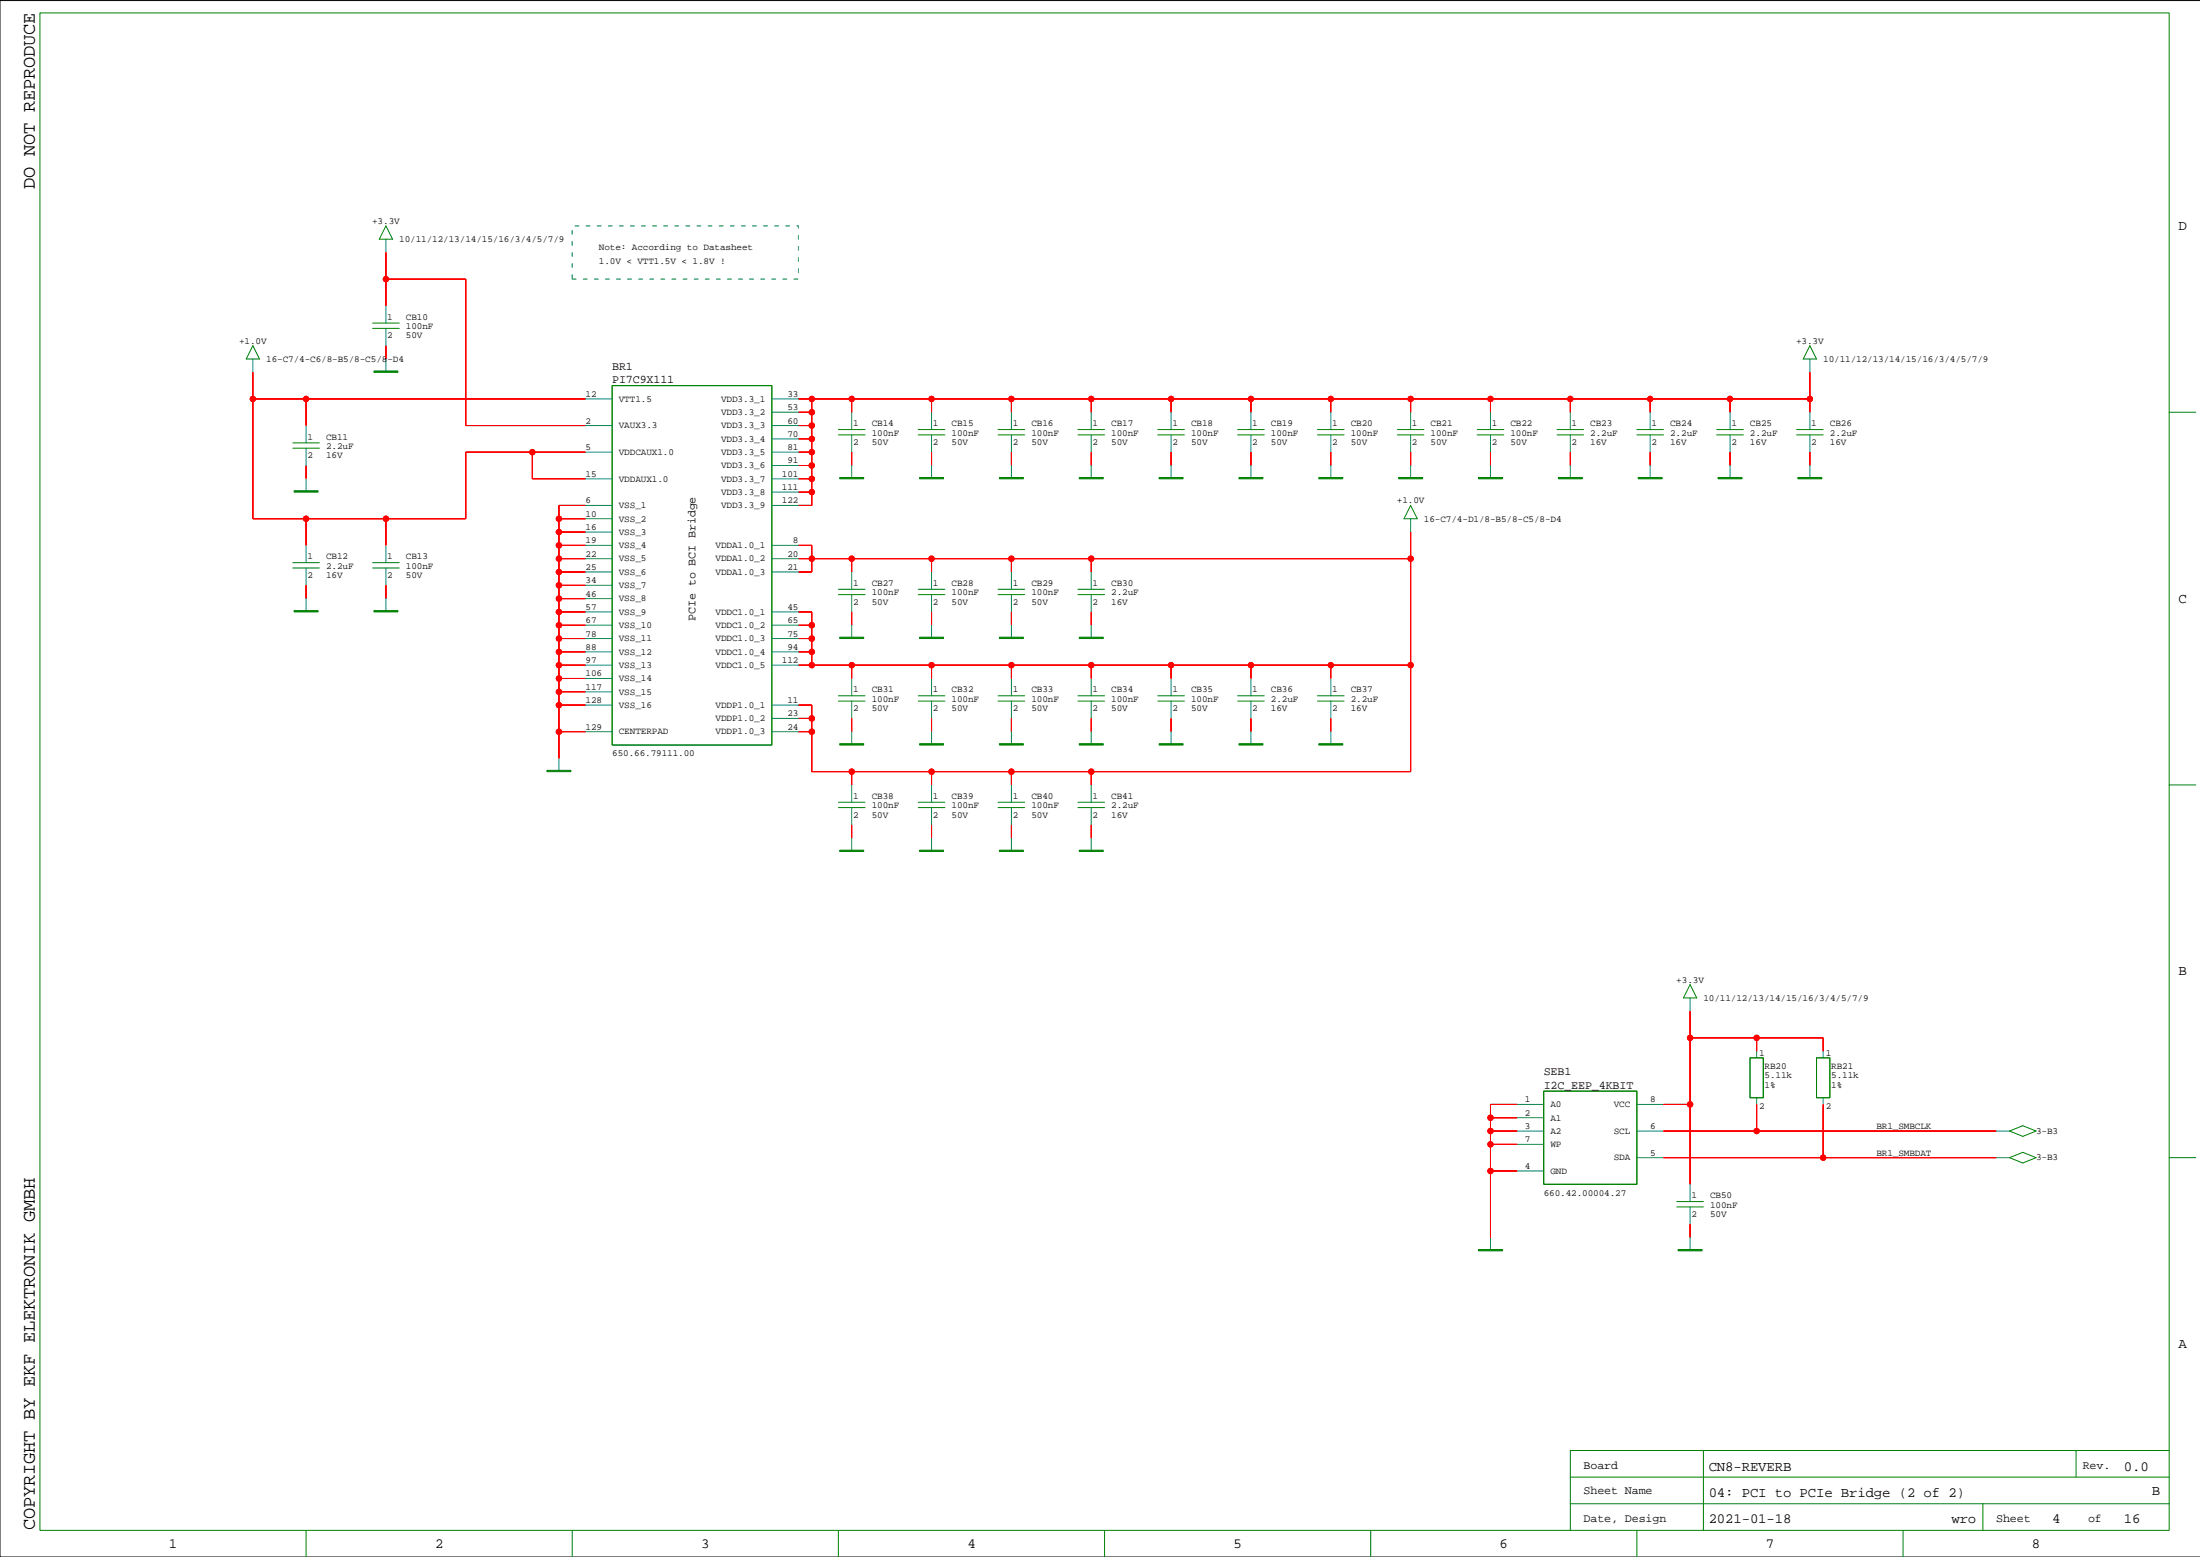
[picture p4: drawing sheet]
<svg xmlns="http://www.w3.org/2000/svg" width="420mm" height="297mm" viewBox="0 0 420 297" stroke-linecap="round" stroke-linejoin="round" font-family="sans-serif">
<path d="M419.9 .1h-419.9v296.9h419.9" fill="none" stroke="#000" stroke-width=".19"/>
<g fill="none" stroke="#008200" stroke-width=".19">
<path d="M7.6 2.5h406.3v289.5h-406.3zM73.6 43.1l1.3 2.5h-2.5zM48.2 66l1.3 2.5h-2.5zM345.4 66l1.2 2.5h-2.5zM413.9 78.6h5.1M269.2 96.4l1.2 2.6h-2.5zM413.9 149.8h5.1M322.5 187.8l1.3 2.6h-2.6zM413.9 220.9h5.1M325 276.7v15.3M396.1 276.7v5.1M413.9 276.7h-114.2v15.3"/>
<path d="M58.4 292v5M109.2 292v5M160 292v5M210.8 292v5M261.6 292v5M299.7 281.8h114.2M299.7 286.9h114.2M312.3 292v5M363.1 292v5M378.4 286.9v5.1"/>
</g>
<g fill="none" stroke="#008080" stroke-width=".19">
<path d="M73.6 45.6v2.6M73.6 58.3v3.3M48.2 68.5v2.5M73.6 62.7v3.3M73.6 68.5v2.3M111.7 76.1h5.1M147.3 76.1h5.1M147.3 78.6h5.1M162.5 78.6v3.3M177.8 78.6v3.3M193 78.6v3.3M208.2 78.6v3.3"/>
<path d="M223.5 78.6v3.3M238.7 78.6v3.3M253.9 78.6v3.3M269.2 78.6v3.3M284.4 78.6v3.3M299.7 78.6v3.3M314.9 78.6v3.3M330.1 78.6v3.3M345.4 68.5v2.5M345.4 78.6v3.3M58.4 81.2v3.3M58.4 85.5v3.3"/>
<path d="M58.4 91.3v2.3M111.7 81.2h5.1M111.7 86.3h5.1M111.7 91.3h5.1M111.7 96.4h5.1M111.7 99h5.1M147.3 81.2h5.1M147.3 86.3h5.1M147.3 91.3h5.1M147.3 96.4h5.1M147.3 83.7h5.1M147.3 88.8h5.1"/>
<path d="M147.3 93.9h5.1M162.5 83v3.3M162.5 88.8v2.3M177.8 83v3.3M177.8 88.8v2.3M193 83v3.3M193 88.8v2.3M208.2 83v3.3M208.2 88.8v2.3M223.5 83v3.3M223.5 88.8v2.3M238.7 83v3.3"/>
<path d="M238.7 88.8v2.3M253.9 83v3.3M253.9 88.8v2.3M269.2 83v3.3M269.2 88.8v2.3M269.2 99v2.5M284.4 83v3.3M284.4 88.8v2.3M299.7 83v3.3M299.7 88.8v2.3M314.9 83v3.3M314.9 88.8v2.3"/>
<path d="M330.1 83v3.3M330.1 88.8v2.3M345.4 83v3.3M345.4 88.8v2.3M58.4 104v3.3M58.4 108.4v3.3M58.4 114.2v2.3M73.6 104v3.3M73.6 108.4v3.3M73.6 114.2v2.3M111.7 101.5h5.1M111.7 104h5.1"/>
<path d="M111.7 106.6h5.1M111.7 109.1h5.1M111.7 111.7h5.1M111.7 114.2h5.1M111.7 116.7h5.1M111.7 119.3h5.1M147.3 104h5.1M147.3 106.6h5.1M147.3 109.1h5.1M147.3 116.7h5.1M147.3 119.3h5.1M162.5 109.1v3.3"/>
<path d="M162.5 113.4v3.3M162.5 119.3v2.3M177.8 109.1v3.3M177.8 113.4v3.3M177.8 119.3v2.3M193 109.1v3.3M193 113.4v3.3M193 119.3v2.3M208.2 109.1v3.3M208.2 113.4v3.3M208.2 119.3v2.3M111.7 121.8h5.1"/>
<path d="M111.7 124.4h5.1M111.7 126.9h5.1M111.7 129.4h5.1M111.7 132h5.1M111.7 134.5h5.1M111.7 139.6h5.1M147.3 121.8h5.1M147.3 124.4h5.1M147.3 126.9h5.1M147.3 134.5h5.1M147.3 139.6h5.1M147.3 137.1h5.1"/>
<path d="M162.5 129.4v3.3M162.5 133.8v3.3M162.5 139.6v2.3M177.8 129.4v3.3M177.8 133.8v3.3M177.8 139.6v2.3M193 129.4v3.3M193 133.8v3.3M193 139.6v2.3M208.2 129.4v3.3M208.2 133.8v3.3M208.2 139.6v2.3"/>
<path d="M223.5 129.4v3.3M223.5 133.8v3.3M223.5 139.6v2.3M238.7 129.4v3.3M238.7 133.8v3.3M238.7 139.6v2.3M253.9 129.4v3.3M253.9 133.8v3.3M253.9 139.6v2.3M106.7 144.7v2.3M162.5 149.8v3.3M162.5 154.1v3.3"/>
<path d="M162.5 159.9v2.3M177.8 149.8v3.3M177.8 154.1v3.3M177.8 159.9v2.3M193 149.8v3.3M193 154.1v3.3M193 159.9v2.3M208.2 149.8v3.3M208.2 154.1v3.3M208.2 159.9v2.3M322.5 190.4v2.5M289.5 210.7h5.1"/>
<path d="M289.5 213.2h5.1M289.5 215.8h5.1M289.5 218.3h5.1M312.3 210.7h5.1M312.3 215.8h5.1M335.2 200.5v1.3M335.2 209.4v1.3M347.9 200.5v1.3M347.9 209.4v1.3M284.4 236.1v2.3M289.5 223.4h5.1M312.3 220.9h5.1"/>
<path d="M322.5 225.9v3.3M322.5 230.3v3.3M322.5 236.1v2.3"/>
</g>
<g fill="none" stroke="#008000" stroke-width=".19">
<path d="M71.1 62.7h5.1M71.1 61.6h5.1M116.8 73.6h30.5v68.5h-30.5zM55.9 85.5h5M55.9 84.5h5M160 83h5.1M160 81.9h5.1M175.2 83h5.1M175.2 81.9h5.1M190.5 83h5M190.5 81.9h5M205.7 83h5.1"/>
<path d="M205.7 81.9h5.1M220.9 83h5.1M220.9 81.9h5.1M236.2 83h5M236.2 81.9h5M251.4 83h5.1M251.4 81.9h5.1M266.6 83h5.1M266.6 81.9h5.1M281.9 83h5.1M281.9 81.9h5.1M297.1 83h5.1"/>
<path d="M297.1 81.9h5.1M312.3 83h5.1M312.3 81.9h5.1M327.6 83h5.1M327.6 81.9h5.1M342.8 83h5.1M342.8 81.9h5.1M55.9 108.4h5M55.9 107.3h5M71.1 108.4h5.1M71.1 107.3h5.1M160 113.4h5.1"/>
<path d="M160 112.4h5.1M175.2 113.4h5.1M175.2 112.4h5.1M190.5 113.4h5M190.5 112.4h5M205.7 113.4h5.1M205.7 112.4h5.1M160 133.8h5.1M160 132.7h5.1M175.2 133.8h5.1M175.2 132.7h5.1M190.5 133.8h5"/>
<path d="M190.5 132.7h5M205.7 133.8h5.1M205.7 132.7h5.1M220.9 133.8h5.1M220.9 132.7h5.1M236.2 133.8h5M236.2 132.7h5M251.4 133.8h5.1M251.4 132.7h5.1M160 154.1h5.1M160 153.1h5.1M175.2 154.1h5.1"/>
<path d="M175.2 153.1h5.1M190.5 154.1h5M190.5 153.1h5M205.7 154.1h5.1M205.7 153.1h5.1M294.6 208.2h17.7v17.7h-17.7zM333.9 201.8h2.6v7.6h-2.6zM346.6 201.8h2.6v7.6h-2.6zM320 230.3h5M320 229.2h5"/>
</g>
<path d="M380.9 215.8h2.6M380.9 220.9h2.6" fill="none" stroke="#007d7b" stroke-width=".19"/>
<path d="M383.5 215.8l2.5-1 2.5 1-2.5 1zM383.5 220.9l2.5-1.1 2.5 1.1-2.5 1z" fill="none" stroke="#007d00" stroke-width=".19"/>
<g fill="#008000" stroke="#008000" stroke-width=".19">
<path d="M282.1 238.4h4.6v.2h-4.6z" fill-rule="evenodd"/>
<path d="M320.2 238.4h4.6v.2h-4.6z" fill-rule="evenodd"/>
<path d="M104.4 147h4.5v.2h-4.5z" fill-rule="evenodd"/>
<path d="M71.4 116.5h4.5v.2h-4.5z" fill-rule="evenodd"/>
<path d="M56.1 116.5h4.6v.2h-4.6z" fill-rule="evenodd"/>
<path d="M56.1 93.6h4.6v.3h-4.6z" fill-rule="evenodd"/>
<path d="M71.4 70.8h4.5v.2h-4.5z" fill-rule="evenodd"/>
<path d="M160.2 91.1h4.6v.2h-4.6z" fill-rule="evenodd"/>
<path d="M175.5 91.1h4.5v.2h-4.5z" fill-rule="evenodd"/>
<path d="M190.7 91.1h4.6v.2h-4.6z" fill-rule="evenodd"/>
<path d="M205.9 91.1h4.6v.2h-4.6z" fill-rule="evenodd"/>
<path d="M221.2 91.1h4.6v.2h-4.6z" fill-rule="evenodd"/>
<path d="M236.4 91.1h4.6v.2h-4.6z" fill-rule="evenodd"/>
<path d="M251.7 91.1h4.5v.2h-4.5z" fill-rule="evenodd"/>
<path d="M266.9 91.1h4.6v.2h-4.6z" fill-rule="evenodd"/>
<path d="M282.1 91.1h4.6v.2h-4.6z" fill-rule="evenodd"/>
<path d="M297.4 91.1h4.5v.2h-4.5z" fill-rule="evenodd"/>
<path d="M312.6 91.1h4.6v.2h-4.6z" fill-rule="evenodd"/>
<path d="M327.8 91.1h4.6v.2h-4.6z" fill-rule="evenodd"/>
<path d="M343.1 91.1h4.5v.2h-4.5z" fill-rule="evenodd"/>
<path d="M160.2 121.6h4.6v.2h-4.6z" fill-rule="evenodd"/>
<path d="M175.5 121.6h4.5v.2h-4.5z" fill-rule="evenodd"/>
<path d="M190.7 121.6h4.6v.2h-4.6z" fill-rule="evenodd"/>
<path d="M205.9 121.6h4.6v.2h-4.6z" fill-rule="evenodd"/>
<path d="M160.2 141.9h4.6v.2h-4.6z" fill-rule="evenodd"/>
<path d="M175.5 141.9h4.5v.2h-4.5z" fill-rule="evenodd"/>
<path d="M190.7 141.9h4.6v.2h-4.6z" fill-rule="evenodd"/>
<path d="M205.9 141.9h4.6v.2h-4.6z" fill-rule="evenodd"/>
<path d="M160.2 162.2h4.6v.2h-4.6z" fill-rule="evenodd"/>
<path d="M175.5 162.2h4.5v.2h-4.5z" fill-rule="evenodd"/>
<path d="M190.7 162.2h4.6v.2h-4.6z" fill-rule="evenodd"/>
<path d="M205.9 162.2h4.6v.2h-4.6z" fill-rule="evenodd"/>
<path d="M221.2 141.9h4.6v.2h-4.6z" fill-rule="evenodd"/>
<path d="M236.4 141.9h4.6v.2h-4.6z" fill-rule="evenodd"/>
<path d="M251.7 141.9h4.5v.2h-4.5z" fill-rule="evenodd"/>
</g>
<g fill="#f00" stroke="#f00" stroke-width=".19">
<path d="M284.4 218.3v5.1z" fill-rule="evenodd"/>
<path d="M284.4 223.4h5.1z" fill-rule="evenodd"/>
<path d="M284.4 210.7v2.5z" fill-rule="evenodd"/>
<path d="M284.4 213.2v2.6z" fill-rule="evenodd"/>
<path d="M284.4 210.7h5.1z" fill-rule="evenodd"/>
<path d="M284.4 213.2h5.1z" fill-rule="evenodd"/>
<path d="M284.4 223.4v12.7z" fill-rule="evenodd"/>
<path d="M284.4 215.8v2.5z" fill-rule="evenodd"/>
<path d="M284.4 215.8h5.1z" fill-rule="evenodd"/>
<path d="M284.4 218.3h5.1z" fill-rule="evenodd"/>
<path d="M335.2 210.7v5.1z" fill-rule="evenodd"/>
<path d="M317.4 215.8h17.8z" fill-rule="evenodd"/>
<path d="M335.2 215.8h45.7z" fill-rule="evenodd"/>
<path d="M347.9 210.7v10.2z" fill-rule="evenodd"/>
<path d="M347.9 220.9h33z" fill-rule="evenodd"/>
<path d="M317.4 220.9h30.5z" fill-rule="evenodd"/>
<path d="M335.2 198v2.5z" fill-rule="evenodd"/>
<path d="M322.5 198v12.7z" fill-rule="evenodd"/>
<path d="M322.5 192.9v5.1z" fill-rule="evenodd"/>
<path d="M322.5 198h12.7z" fill-rule="evenodd"/>
<path d="M347.9 198v2.5z" fill-rule="evenodd"/>
<path d="M335.2 198h12.7z" fill-rule="evenodd"/>
<path d="M317.4 210.7h5.1z" fill-rule="evenodd"/>
<path d="M322.5 210.7v15.2z" fill-rule="evenodd"/>
<path d="M322.5 233.6v2.5z" fill-rule="evenodd"/>
<path d="M106.7 129.4h5z" fill-rule="evenodd"/>
<path d="M106.7 129.4v2.6z" fill-rule="evenodd"/>
<path d="M106.7 132v2.5z" fill-rule="evenodd"/>
<path d="M106.7 134.5h5z" fill-rule="evenodd"/>
<path d="M106.7 134.5v5.1z" fill-rule="evenodd"/>
<path d="M106.7 139.6v5.1z" fill-rule="evenodd"/>
<path d="M106.7 132h5z" fill-rule="evenodd"/>
<path d="M106.7 124.4h5z" fill-rule="evenodd"/>
<path d="M106.7 126.9h5z" fill-rule="evenodd"/>
<path d="M106.7 121.8v2.6z" fill-rule="evenodd"/>
<path d="M106.7 119.3v2.5z" fill-rule="evenodd"/>
<path d="M106.7 121.8h5z" fill-rule="evenodd"/>
<path d="M106.7 114.2h5z" fill-rule="evenodd"/>
<path d="M106.7 114.2v2.5z" fill-rule="evenodd"/>
<path d="M106.7 116.7v2.6z" fill-rule="evenodd"/>
<path d="M106.7 116.7h5z" fill-rule="evenodd"/>
<path d="M106.7 111.7v2.5z" fill-rule="evenodd"/>
<path d="M106.7 109.1h5z" fill-rule="evenodd"/>
<path d="M106.7 109.1v2.6z" fill-rule="evenodd"/>
<path d="M106.7 111.7h5z" fill-rule="evenodd"/>
<path d="M106.7 104v2.6z" fill-rule="evenodd"/>
<path d="M106.7 106.6h5z" fill-rule="evenodd"/>
<path d="M106.7 101.5v2.5z" fill-rule="evenodd"/>
<path d="M106.7 99v2.5z" fill-rule="evenodd"/>
<path d="M106.7 106.6v2.5z" fill-rule="evenodd"/>
<path d="M106.7 99h5z" fill-rule="evenodd"/>
<path d="M106.7 96.4h5z" fill-rule="evenodd"/>
<path d="M106.7 96.4v2.6z" fill-rule="evenodd"/>
<path d="M106.7 139.6h5z" fill-rule="evenodd"/>
<path d="M106.7 104h5z" fill-rule="evenodd"/>
<path d="M106.7 101.5h5z" fill-rule="evenodd"/>
<path d="M106.7 119.3h5z" fill-rule="evenodd"/>
<path d="M106.7 124.4v2.5z" fill-rule="evenodd"/>
<path d="M106.7 126.9v2.5z" fill-rule="evenodd"/>
<path d="M73.6 111.7v2.5z" fill-rule="evenodd"/>
<path d="M58.4 111.7v2.5z" fill-rule="evenodd"/>
<path d="M58.4 88.8v2.5z" fill-rule="evenodd"/>
<path d="M73.6 66v2.5z" fill-rule="evenodd"/>
<path d="M88.9 53.3v27.9z" fill-rule="evenodd"/>
<path d="M73.6 53.3h15.3z" fill-rule="evenodd"/>
<path d="M73.6 53.3v5z" fill-rule="evenodd"/>
<path d="M88.9 81.2h22.8z" fill-rule="evenodd"/>
<path d="M73.6 48.2v5.1z" fill-rule="evenodd"/>
<path d="M101.6 86.3h10.1z" fill-rule="evenodd"/>
<path d="M58.4 76.1h53.3z" fill-rule="evenodd"/>
<path d="M73.6 99v5z" fill-rule="evenodd"/>
<path d="M48.2 99h10.2z" fill-rule="evenodd"/>
<path d="M48.2 76.1h10.2z" fill-rule="evenodd"/>
<path d="M58.4 76.1v5.1z" fill-rule="evenodd"/>
<path d="M58.4 99h15.2z" fill-rule="evenodd"/>
<path d="M73.6 99h15.3z" fill-rule="evenodd"/>
<path d="M58.4 99v5z" fill-rule="evenodd"/>
<path d="M88.9 86.3h12.7z" fill-rule="evenodd"/>
<path d="M101.6 91.3h10.1z" fill-rule="evenodd"/>
<path d="M48.2 76.1v22.9z" fill-rule="evenodd"/>
<path d="M88.9 86.3v12.7z" fill-rule="evenodd"/>
<path d="M101.6 86.3v5z" fill-rule="evenodd"/>
<path d="M48.2 71v5.1z" fill-rule="evenodd"/>
<path d="M162.5 86.3v2.5z" fill-rule="evenodd"/>
<path d="M269.2 76.1h15.2z" fill-rule="evenodd"/>
<path d="M299.7 76.1h15.2z" fill-rule="evenodd"/>
<path d="M284.4 76.1h15.3z" fill-rule="evenodd"/>
<path d="M314.9 76.1h15.2z" fill-rule="evenodd"/>
<path d="M253.9 76.1v2.5z" fill-rule="evenodd"/>
<path d="M238.7 76.1h15.2z" fill-rule="evenodd"/>
<path d="M193 76.1h15.2z" fill-rule="evenodd"/>
<path d="M193 76.1v2.5z" fill-rule="evenodd"/>
<path d="M177.8 76.1h15.2z" fill-rule="evenodd"/>
<path d="M177.8 76.1v2.5z" fill-rule="evenodd"/>
<path d="M162.5 76.1v2.5z" fill-rule="evenodd"/>
<path d="M345.4 71v5.1z" fill-rule="evenodd"/>
<path d="M152.4 83.7h2.5z" fill-rule="evenodd"/>
<path d="M152.4 93.9h2.5z" fill-rule="evenodd"/>
<path d="M154.9 91.3v2.6z" fill-rule="evenodd"/>
<path d="M152.4 91.3h2.5z" fill-rule="evenodd"/>
<path d="M154.9 88.8v2.5z" fill-rule="evenodd"/>
<path d="M152.4 88.8h2.5z" fill-rule="evenodd"/>
<path d="M154.9 86.3v2.5z" fill-rule="evenodd"/>
<path d="M152.4 86.3h2.5z" fill-rule="evenodd"/>
<path d="M154.9 83.7v2.6z" fill-rule="evenodd"/>
<path d="M154.9 81.2v2.5z" fill-rule="evenodd"/>
<path d="M154.9 78.6v2.6z" fill-rule="evenodd"/>
<path d="M152.4 78.6h2.5z" fill-rule="evenodd"/>
<path d="M154.9 76.1v2.5z" fill-rule="evenodd"/>
<path d="M152.4 76.1h2.5z" fill-rule="evenodd"/>
<path d="M152.4 81.2h2.5z" fill-rule="evenodd"/>
<path d="M154.9 93.9v2.5z" fill-rule="evenodd"/>
<path d="M330.1 76.1h15.3z" fill-rule="evenodd"/>
<path d="M152.4 96.4h2.5z" fill-rule="evenodd"/>
<path d="M154.9 76.1h7.6z" fill-rule="evenodd"/>
<path d="M223.5 76.1v2.5z" fill-rule="evenodd"/>
<path d="M223.5 76.1h15.2z" fill-rule="evenodd"/>
<path d="M238.7 76.1v2.5z" fill-rule="evenodd"/>
<path d="M284.4 76.1v2.5z" fill-rule="evenodd"/>
<path d="M314.9 76.1v2.5z" fill-rule="evenodd"/>
<path d="M299.7 76.1v2.5z" fill-rule="evenodd"/>
<path d="M330.1 76.1v2.5z" fill-rule="evenodd"/>
<path d="M345.4 76.1v2.5z" fill-rule="evenodd"/>
<path d="M208.2 76.1v2.5z" fill-rule="evenodd"/>
<path d="M253.9 76.1h15.3z" fill-rule="evenodd"/>
<path d="M269.2 76.1v2.5z" fill-rule="evenodd"/>
<path d="M162.5 76.1h15.3z" fill-rule="evenodd"/>
<path d="M208.2 76.1h15.3z" fill-rule="evenodd"/>
<path d="M177.8 86.3v2.5z" fill-rule="evenodd"/>
<path d="M193 86.3v2.5z" fill-rule="evenodd"/>
<path d="M208.2 86.3v2.5z" fill-rule="evenodd"/>
<path d="M223.5 86.3v2.5z" fill-rule="evenodd"/>
<path d="M238.7 86.3v2.5z" fill-rule="evenodd"/>
<path d="M253.9 86.3v2.5z" fill-rule="evenodd"/>
<path d="M269.2 86.3v2.5z" fill-rule="evenodd"/>
<path d="M284.4 86.3v2.5z" fill-rule="evenodd"/>
<path d="M299.7 86.3v2.5z" fill-rule="evenodd"/>
<path d="M314.9 86.3v2.5z" fill-rule="evenodd"/>
<path d="M330.1 86.3v2.5z" fill-rule="evenodd"/>
<path d="M345.4 86.3v2.5z" fill-rule="evenodd"/>
<path d="M238.7 126.9h15.2z" fill-rule="evenodd"/>
<path d="M223.5 126.9h15.2z" fill-rule="evenodd"/>
<path d="M177.8 147.2h15.2z" fill-rule="evenodd"/>
<path d="M162.5 147.2h15.3z" fill-rule="evenodd"/>
<path d="M162.5 147.2v2.6z" fill-rule="evenodd"/>
<path d="M154.9 147.2h7.6z" fill-rule="evenodd"/>
<path d="M193 126.9h15.2z" fill-rule="evenodd"/>
<path d="M154.9 126.9h7.6z" fill-rule="evenodd"/>
<path d="M193 126.9v2.5z" fill-rule="evenodd"/>
<path d="M177.8 126.9h15.2z" fill-rule="evenodd"/>
<path d="M193 106.6h15.2z" fill-rule="evenodd"/>
<path d="M177.8 106.6h15.2z" fill-rule="evenodd"/>
<path d="M177.8 106.6v2.5z" fill-rule="evenodd"/>
<path d="M162.5 106.6h15.3z" fill-rule="evenodd"/>
<path d="M269.2 126.9v20.3z" fill-rule="evenodd"/>
<path d="M269.2 106.6v20.3z" fill-rule="evenodd"/>
<path d="M152.4 134.5h2.5z" fill-rule="evenodd"/>
<path d="M154.9 134.5v2.6z" fill-rule="evenodd"/>
<path d="M152.4 139.6h2.5z" fill-rule="evenodd"/>
<path d="M154.9 139.6v7.6z" fill-rule="evenodd"/>
<path d="M154.9 137.1v2.5z" fill-rule="evenodd"/>
<path d="M152.4 137.1h2.5z" fill-rule="evenodd"/>
<path d="M269.2 101.5v5.1z" fill-rule="evenodd"/>
<path d="M152.4 109.1h2.5z" fill-rule="evenodd"/>
<path d="M154.9 106.6v2.5z" fill-rule="evenodd"/>
<path d="M152.4 106.6h2.5z" fill-rule="evenodd"/>
<path d="M154.9 104v2.6z" fill-rule="evenodd"/>
<path d="M152.4 104h2.5z" fill-rule="evenodd"/>
<path d="M152.4 126.9h2.5z" fill-rule="evenodd"/>
<path d="M152.4 124.4h2.5z" fill-rule="evenodd"/>
<path d="M152.4 121.8h2.5z" fill-rule="evenodd"/>
<path d="M152.4 116.7h2.5z" fill-rule="evenodd"/>
<path d="M154.9 116.7v2.6z" fill-rule="evenodd"/>
<path d="M152.4 119.3h2.5z" fill-rule="evenodd"/>
<path d="M154.9 119.3v2.5z" fill-rule="evenodd"/>
<path d="M154.9 121.8v2.6z" fill-rule="evenodd"/>
<path d="M154.9 124.4v2.5z" fill-rule="evenodd"/>
<path d="M208.2 106.6h61z" fill-rule="evenodd"/>
<path d="M193 106.6v2.5z" fill-rule="evenodd"/>
<path d="M162.5 106.6v2.5z" fill-rule="evenodd"/>
<path d="M154.9 106.6h7.6z" fill-rule="evenodd"/>
<path d="M208.2 106.6v2.5z" fill-rule="evenodd"/>
<path d="M162.5 126.9v2.5z" fill-rule="evenodd"/>
<path d="M177.8 126.9v2.5z" fill-rule="evenodd"/>
<path d="M208.2 126.9v2.5z" fill-rule="evenodd"/>
<path d="M193 147.2v2.6z" fill-rule="evenodd"/>
<path d="M208.2 147.2v2.6z" fill-rule="evenodd"/>
<path d="M177.8 147.2v2.6z" fill-rule="evenodd"/>
<path d="M208.2 126.9h15.3z" fill-rule="evenodd"/>
<path d="M223.5 126.9v2.5z" fill-rule="evenodd"/>
<path d="M238.7 126.9v2.5z" fill-rule="evenodd"/>
<path d="M253.9 126.9v2.5z" fill-rule="evenodd"/>
<path d="M193 147.2h15.2z" fill-rule="evenodd"/>
<path d="M208.2 147.2h61z" fill-rule="evenodd"/>
<path d="M253.9 126.9h15.3z" fill-rule="evenodd"/>
<path d="M162.5 126.9h15.3z" fill-rule="evenodd"/>
<path d="M162.5 116.7v2.6z" fill-rule="evenodd"/>
<path d="M177.8 116.7v2.6z" fill-rule="evenodd"/>
<path d="M193 116.7v2.6z" fill-rule="evenodd"/>
<path d="M208.2 116.7v2.6z" fill-rule="evenodd"/>
<path d="M162.5 137.1v2.5z" fill-rule="evenodd"/>
<path d="M177.8 137.1v2.5z" fill-rule="evenodd"/>
<path d="M193 137.1v2.5z" fill-rule="evenodd"/>
<path d="M208.2 137.1v2.5z" fill-rule="evenodd"/>
<path d="M162.5 157.4v2.5z" fill-rule="evenodd"/>
<path d="M177.8 157.4v2.5z" fill-rule="evenodd"/>
<path d="M193 157.4v2.5z" fill-rule="evenodd"/>
<path d="M208.2 157.4v2.5z" fill-rule="evenodd"/>
<path d="M223.5 137.1v2.5z" fill-rule="evenodd"/>
<path d="M238.7 137.1v2.5z" fill-rule="evenodd"/>
<path d="M253.9 137.1v2.5z" fill-rule="evenodd"/>
<circle cx="284.4" cy="213.2" r=".51"/>
<circle cx="284.4" cy="223.4" r=".51"/>
<circle cx="284.4" cy="215.8" r=".51"/>
<circle cx="284.4" cy="218.3" r=".51"/>
<circle cx="335.2" cy="215.8" r=".51"/>
<circle cx="347.9" cy="220.9" r=".51"/>
<circle cx="322.5" cy="198" r=".51"/>
<circle cx="335.2" cy="198" r=".51"/>
<circle cx="322.5" cy="210.7" r=".51"/>
<circle cx="106.7" cy="134.5" r=".51"/>
<circle cx="106.7" cy="132" r=".51"/>
<circle cx="106.7" cy="121.8" r=".51"/>
<circle cx="106.7" cy="116.7" r=".51"/>
<circle cx="106.7" cy="114.2" r=".51"/>
<circle cx="106.7" cy="111.7" r=".51"/>
<circle cx="106.7" cy="109.1" r=".51"/>
<circle cx="106.7" cy="106.6" r=".51"/>
<circle cx="106.7" cy="99" r=".51"/>
<circle cx="106.7" cy="139.6" r=".51"/>
<circle cx="106.7" cy="104" r=".51"/>
<circle cx="106.7" cy="101.5" r=".51"/>
<circle cx="106.7" cy="119.3" r=".51"/>
<circle cx="106.7" cy="124.4" r=".51"/>
<circle cx="106.7" cy="129.4" r=".51"/>
<circle cx="106.7" cy="126.9" r=".51"/>
<circle cx="73.6" cy="53.3" r=".51"/>
<circle cx="58.4" cy="76.1" r=".51"/>
<circle cx="73.6" cy="99" r=".51"/>
<circle cx="58.4" cy="99" r=".51"/>
<circle cx="101.6" cy="86.3" r=".51"/>
<circle cx="48.2" cy="76.1" r=".51"/>
<circle cx="193" cy="76.1" r=".51"/>
<circle cx="154.9" cy="91.3" r=".51"/>
<circle cx="154.9" cy="88.8" r=".51"/>
<circle cx="154.9" cy="86.3" r=".51"/>
<circle cx="154.9" cy="83.7" r=".51"/>
<circle cx="154.9" cy="78.6" r=".51"/>
<circle cx="154.9" cy="81.2" r=".51"/>
<circle cx="154.9" cy="93.9" r=".51"/>
<circle cx="154.9" cy="76.1" r=".51"/>
<circle cx="238.7" cy="76.1" r=".51"/>
<circle cx="284.4" cy="76.1" r=".51"/>
<circle cx="314.9" cy="76.1" r=".51"/>
<circle cx="299.7" cy="76.1" r=".51"/>
<circle cx="330.1" cy="76.1" r=".51"/>
<circle cx="345.4" cy="76.1" r=".51"/>
<circle cx="253.9" cy="76.1" r=".51"/>
<circle cx="269.2" cy="76.1" r=".51"/>
<circle cx="162.5" cy="76.1" r=".51"/>
<circle cx="177.8" cy="76.1" r=".51"/>
<circle cx="208.2" cy="76.1" r=".51"/>
<circle cx="223.5" cy="76.1" r=".51"/>
<circle cx="162.5" cy="147.2" r=".51"/>
<circle cx="193" cy="126.9" r=".51"/>
<circle cx="177.8" cy="106.6" r=".51"/>
<circle cx="154.9" cy="139.6" r=".51"/>
<circle cx="154.9" cy="137.1" r=".51"/>
<circle cx="154.9" cy="119.3" r=".51"/>
<circle cx="154.9" cy="121.8" r=".51"/>
<circle cx="154.9" cy="126.9" r=".51"/>
<circle cx="154.9" cy="124.4" r=".51"/>
<circle cx="269.2" cy="106.6" r=".51"/>
<circle cx="193" cy="106.6" r=".51"/>
<circle cx="154.9" cy="106.6" r=".51"/>
<circle cx="162.5" cy="106.6" r=".51"/>
<circle cx="208.2" cy="106.6" r=".51"/>
<circle cx="177.8" cy="147.2" r=".51"/>
<circle cx="208.2" cy="126.9" r=".51"/>
<circle cx="223.5" cy="126.9" r=".51"/>
<circle cx="238.7" cy="126.9" r=".51"/>
<circle cx="193" cy="147.2" r=".51"/>
<circle cx="208.2" cy="147.2" r=".51"/>
<circle cx="253.9" cy="126.9" r=".51"/>
<circle cx="269.2" cy="126.9" r=".51"/>
<circle cx="162.5" cy="126.9" r=".51"/>
<circle cx="177.8" cy="126.9" r=".51"/>
</g>
<g fill="none" stroke="#f00" stroke-width=".19">
<path d="M73.6 48.2v10.1M73.6 53.3h15.3v27.9h22.8M48.2 71v28h40.7v-12.7h22.8M48.2 76.1h63.5M58.4 76.1v5.1M73.6 66v2.5M152.4 76.1h193M152.4 78.6h2.5M154.9 76.1v20.3h-2.5M162.5 76.1v2.5M177.8 76.1v2.5M193 76.1v2.5"/>
<path d="M208.2 76.1v2.5M223.5 76.1v2.5M238.7 76.1v2.5M253.9 76.1v2.5M269.2 76.1v2.5M284.4 76.1v2.5M299.7 76.1v2.5M314.9 76.1v2.5M330.1 76.1v2.5M345.4 71v7.6M58.4 88.8v2.5M58.4 99v5"/>
<path d="M73.6 99v5M101.6 86.3v5h10.1M106.7 99h5M111.7 96.4h-5v48.3M152.4 81.2h2.5M152.4 86.3h2.5M152.4 91.3h2.5M152.4 83.7h2.5M152.4 93.9h2.5M152.4 88.8h2.5M162.5 86.3v2.5M177.8 86.3v2.5"/>
<path d="M193 86.3v2.5M208.2 86.3v2.5M223.5 86.3v2.5M238.7 86.3v2.5M253.9 86.3v2.5M269.2 86.3v2.5M284.4 86.3v2.5M299.7 86.3v2.5M314.9 86.3v2.5M330.1 86.3v2.5M345.4 86.3v2.5M58.4 111.7v2.5"/>
<path d="M73.6 111.7v2.5M106.7 114.2h5M106.7 116.7h5M106.7 109.1h5M106.7 111.7h5M106.7 106.6h5M106.7 104h5M106.7 101.5h5M106.7 119.3h5M152.4 116.7h2.5v10.2M152.4 104h2.5v5.1h-2.5M152.4 106.6h116.8"/>
<path d="M152.4 119.3h2.5M162.5 106.6v2.5M162.5 116.7v2.6M177.8 106.6v2.5M177.8 116.7v2.6M193 106.6v2.5M193 116.7v2.6M208.2 106.6v2.5M208.2 116.7v2.6M269.2 101.5v45.7h-114.3v-12.7h-2.5M106.7 129.4h5M106.7 134.5h5"/>
<path d="M106.7 132h5M106.7 124.4h5M106.7 126.9h5M106.7 121.8h5M106.7 139.6h5M152.4 124.4h2.5M152.4 126.9h116.8M152.4 121.8h2.5M152.4 139.6h2.5M152.4 137.1h2.5M162.5 126.9v2.5M162.5 137.1v2.5"/>
<path d="M177.8 126.9v2.5M177.8 137.1v2.5M193 126.9v2.5M193 137.1v2.5M208.2 126.9v2.5M208.2 137.1v2.5M223.5 126.9v2.5M223.5 137.1v2.5M238.7 126.9v2.5M238.7 137.1v2.5M253.9 126.9v2.5M253.9 137.1v2.5"/>
<path d="M162.5 147.2v2.6M162.5 157.4v2.5M177.8 147.2v2.6M177.8 157.4v2.5M193 147.2v2.6M193 157.4v2.5M208.2 147.2v2.6M208.2 157.4v2.5M322.5 198h25.4v2.5M322.5 192.9v33M335.2 198v2.5M284.4 213.2h5.1"/>
<path d="M284.4 215.8h5.1M284.4 218.3h5.1M289.5 210.7h-5.1v25.4M317.4 210.7h5.1M317.4 215.8h63.5M335.2 210.7v5.1M347.9 210.7v10.2M284.4 223.4h5.1M317.4 220.9h63.5M322.5 233.6v2.5"/>
<circle cx="73.6" cy="53.3" r=".51"/>
<circle cx="48.2" cy="76.1" r=".51"/>
<circle cx="58.4" cy="76.1" r=".51"/>
<circle cx="154.9" cy="78.6" r=".51"/>
<circle cx="154.9" cy="76.1" r=".51"/>
<circle cx="162.5" cy="76.1" r=".51"/>
<circle cx="177.8" cy="76.1" r=".51"/>
<circle cx="193" cy="76.1" r=".51"/>
<circle cx="208.2" cy="76.1" r=".51"/>
<circle cx="223.5" cy="76.1" r=".51"/>
<circle cx="238.7" cy="76.1" r=".51"/>
<circle cx="253.9" cy="76.1" r=".51"/>
<circle cx="269.2" cy="76.1" r=".51"/>
<circle cx="284.4" cy="76.1" r=".51"/>
<circle cx="299.7" cy="76.1" r=".51"/>
<circle cx="314.9" cy="76.1" r=".51"/>
<circle cx="330.1" cy="76.1" r=".51"/>
<circle cx="345.4" cy="76.1" r=".51"/>
<circle cx="58.4" cy="99" r=".51"/>
<circle cx="73.6" cy="99" r=".51"/>
<circle cx="101.6" cy="86.3" r=".51"/>
<circle cx="106.7" cy="99" r=".51"/>
<circle cx="154.9" cy="91.3" r=".51"/>
<circle cx="154.9" cy="86.3" r=".51"/>
<circle cx="154.9" cy="93.9" r=".51"/>
<circle cx="154.9" cy="88.8" r=".51"/>
<circle cx="154.9" cy="81.2" r=".51"/>
<circle cx="154.9" cy="83.7" r=".51"/>
<circle cx="106.7" cy="114.2" r=".51"/>
<circle cx="106.7" cy="106.6" r=".51"/>
<circle cx="106.7" cy="119.3" r=".51"/>
<circle cx="106.7" cy="101.5" r=".51"/>
<circle cx="106.7" cy="104" r=".51"/>
<circle cx="106.7" cy="116.7" r=".51"/>
<circle cx="106.7" cy="111.7" r=".51"/>
<circle cx="106.7" cy="109.1" r=".51"/>
<circle cx="154.9" cy="106.6" r=".51"/>
<circle cx="154.9" cy="119.3" r=".51"/>
<circle cx="162.5" cy="106.6" r=".51"/>
<circle cx="177.8" cy="106.6" r=".51"/>
<circle cx="193" cy="106.6" r=".51"/>
<circle cx="208.2" cy="106.6" r=".51"/>
<circle cx="269.2" cy="106.6" r=".51"/>
<circle cx="106.7" cy="134.5" r=".51"/>
<circle cx="106.7" cy="121.8" r=".51"/>
<circle cx="106.7" cy="126.9" r=".51"/>
<circle cx="106.7" cy="132" r=".51"/>
<circle cx="106.7" cy="124.4" r=".51"/>
<circle cx="106.7" cy="139.6" r=".51"/>
<circle cx="106.7" cy="129.4" r=".51"/>
<circle cx="154.9" cy="126.9" r=".51"/>
<circle cx="154.9" cy="121.8" r=".51"/>
<circle cx="154.9" cy="139.6" r=".51"/>
<circle cx="154.9" cy="124.4" r=".51"/>
<circle cx="154.9" cy="137.1" r=".51"/>
<circle cx="162.5" cy="126.9" r=".51"/>
<circle cx="177.8" cy="126.9" r=".51"/>
<circle cx="193" cy="126.9" r=".51"/>
<circle cx="208.2" cy="126.9" r=".51"/>
<circle cx="223.5" cy="126.9" r=".51"/>
<circle cx="238.7" cy="126.9" r=".51"/>
<circle cx="253.9" cy="126.9" r=".51"/>
<circle cx="269.2" cy="126.9" r=".51"/>
<circle cx="162.5" cy="147.2" r=".51"/>
<circle cx="177.8" cy="147.2" r=".51"/>
<circle cx="193" cy="147.2" r=".51"/>
<circle cx="208.2" cy="147.2" r=".51"/>
<circle cx="322.5" cy="198" r=".51"/>
<circle cx="335.2" cy="198" r=".51"/>
<circle cx="284.4" cy="218.3" r=".51"/>
<circle cx="284.4" cy="213.2" r=".51"/>
<circle cx="284.4" cy="215.8" r=".51"/>
<circle cx="322.5" cy="210.7" r=".51"/>
<circle cx="335.2" cy="215.8" r=".51"/>
<circle cx="284.4" cy="223.4" r=".51"/>
<circle cx="347.9" cy="220.9" r=".51"/>
</g>
<path d="M109.2 43.1h43.2v10.2h-43.2z" fill="none" stroke="#388e8e" stroke-width=".19" stroke-dasharray=".7 1.4"/>
<g font-size="3.6">
<text x="6.6" y="36.1" transform="rotate(-90 6.6 36.1)">DO NOT REPRODUCE</text>
<text x="6.6" y="292" transform="rotate(-90 6.6 292)">COPYRIGHT BY EKF ELEKTRONIK GMBH</text>
</g>
<g font-size="2.7">
<text x="415.7" y="43.9">D</text>
<text x="415.7" y="115">C</text>
<text x="415.7" y="186.1">B</text>
<text x="415.7" y="257.2">A</text>
<text x="326.1" y="280.6">CN8-REVERB</text>
<text x="405.3" y="280.6">0.0</text>
<text x="326.1" y="285.6">04: PCI to PCIe Bridge (2 of 2)</text>
<text x="410.6" y="285.1">B</text>
<text x="326.1" y="290.5">2021-01-18</text>
<text x="372.4" y="290.5">wro</text>
<text x="391.6" y="290.5">4</text>
<text x="405.3" y="290.5">16</text>
<text x="32.2" y="295.3">1</text>
<text x="83" y="295.3">2</text>
<text x="133.8" y="295.3">3</text>
<text x="184.6" y="295.3">4</text>
<text x="235.4" y="295.3">5</text>
<text x="286.2" y="295.3">6</text>
<text x="337" y="295.3">7</text>
<text x="387.7" y="295.3">8</text>
</g>
<g font-size="2.2">
<text x="116.8" y="70.5">BR1</text>
<text x="116.8" y="73.1">PI7C9X111</text>
<text x="132.7" y="118.4" transform="rotate(-90 132.7 118.4)">PCIe to BCI Bridge</text>
<text x="294.6" y="205.1">SEB1</text>
<text x="294.6" y="207.7">I2C_EEP_4KBIT</text>
<text x="302.2" y="280.2">Board</text>
<text x="397.4" y="280.2">Rev.</text>
<text x="302.2" y="285">Sheet Name</text>
<text x="302.2" y="290.3">Date, Design</text>
<text x="380.9" y="290.3">Sheet</text>
<text x="398.4" y="290.3">of</text>
</g>
<g font-size="1.8">
<text x="71" y="42.7">+3.3V</text>
<text x="76.2" y="46.2">10/11/12/13/14/15/16/3/4/5/7/9</text>
<text x="114.3" y="47.8">Note: According to Datasheet</text>
<text x="114.3" y="50.3">1.0V &lt; VTT1.5V &lt; 1.8V !</text>
<text x="45.6" y="65.6">+1.0V</text>
<text x="73.9" y="64.5">2</text>
<text x="73.9" y="61">1</text>
<text x="77.5" y="64.5">50V</text>
<text x="77.5" y="62.8">100nF</text>
<text x="77.5" y="61">CB10</text>
<text x="342.7" y="65.6">+3.3V</text>
<text x="50.8" y="69">16-C7/4-C6/8-B5/8-C5/8-D4</text>
<text x="347.9" y="69">10/11/12/13/14/15/16/3/4/5/7/9</text>
<text x="111.7" y="75.7">12</text>
<text x="118.1" y="76.6">VTT1.5</text>
<text x="137.6" y="76.6">VDD3.3_1</text>
<text x="150.3" y="75.7">33</text>
<text x="58.7" y="83.8">1</text>
<text x="62.2" y="83.8">CB11</text>
<text x="111.7" y="80.8">2</text>
<text x="118.1" y="81.7">VAUX3.3</text>
<text x="137.6" y="79.2">VDD3.3_2</text>
<text x="137.6" y="81.7">VDD3.3_3</text>
<text x="150.3" y="83.3">70</text>
<text x="150.3" y="80.8">60</text>
<text x="150.3" y="78.3">53</text>
<text x="162.8" y="81.3">1</text>
<text x="166.3" y="81.3">CB14</text>
<text x="166.3" y="83.1">100nF</text>
<text x="178" y="81.3">1</text>
<text x="181.6" y="83.1">100nF</text>
<text x="181.6" y="81.3">CB15</text>
<text x="193.2" y="81.3">1</text>
<text x="196.8" y="81.3">CB16</text>
<text x="196.8" y="83.1">100nF</text>
<text x="208.5" y="81.3">1</text>
<text x="212" y="83.1">100nF</text>
<text x="212" y="81.3">CB17</text>
<text x="223.7" y="81.3">1</text>
<text x="227.3" y="81.3">CB18</text>
<text x="227.3" y="83.1">100nF</text>
<text x="239" y="81.3">1</text>
<text x="242.5" y="83.1">100nF</text>
<text x="242.5" y="81.3">CB19</text>
<text x="254.2" y="81.3">1</text>
<text x="257.8" y="81.3">CB20</text>
<text x="257.8" y="83.1">100nF</text>
<text x="269.4" y="81.3">1</text>
<text x="273" y="83.1">100nF</text>
<text x="273" y="81.3">CB21</text>
<text x="284.7" y="81.3">1</text>
<text x="288.2" y="81.3">CB22</text>
<text x="288.2" y="83.1">100nF</text>
<text x="299.9" y="81.3">1</text>
<text x="303.5" y="81.3">CB23</text>
<text x="303.5" y="83.1">2.2uF</text>
<text x="315.1" y="81.3">1</text>
<text x="318.7" y="83.1">2.2uF</text>
<text x="318.7" y="81.3">CB24</text>
<text x="330.4" y="81.3">1</text>
<text x="333.9" y="81.3">CB25</text>
<text x="333.9" y="83.1">2.2uF</text>
<text x="345.6" y="81.3">1</text>
<text x="349.2" y="83.1">2.2uF</text>
<text x="349.2" y="81.3">CB26</text>
<text x="58.7" y="87.4">2</text>
<text x="62.2" y="87.4">16V</text>
<text x="62.2" y="85.6">2.2uF</text>
<text x="111.7" y="85.9">5</text>
<text x="118.1" y="86.8">VDDCAUX1.0</text>
<text x="137.6" y="84.3">VDD3.3_4</text>
<text x="137.6" y="86.8">VDD3.3_5</text>
<text x="137.6" y="89.3">VDD3.3_6</text>
<text x="150.3" y="88.4">91</text>
<text x="150.3" y="85.9">81</text>
<text x="162.8" y="84.9">2</text>
<text x="166.3" y="84.9">50V</text>
<text x="178" y="84.9">2</text>
<text x="181.6" y="84.9">50V</text>
<text x="193.2" y="84.9">2</text>
<text x="196.8" y="84.9">50V</text>
<text x="208.5" y="84.9">2</text>
<text x="212" y="84.9">50V</text>
<text x="223.7" y="84.9">2</text>
<text x="227.3" y="84.9">50V</text>
<text x="239" y="84.9">2</text>
<text x="242.5" y="84.9">50V</text>
<text x="254.2" y="84.9">2</text>
<text x="257.8" y="84.9">50V</text>
<text x="269.4" y="84.9">2</text>
<text x="273" y="84.9">50V</text>
<text x="284.7" y="84.9">2</text>
<text x="288.2" y="84.9">50V</text>
<text x="299.9" y="84.9">2</text>
<text x="303.5" y="84.9">16V</text>
<text x="315.1" y="84.9">2</text>
<text x="318.7" y="84.9">16V</text>
<text x="330.4" y="84.9">2</text>
<text x="333.9" y="84.9">16V</text>
<text x="345.6" y="84.9">2</text>
<text x="349.2" y="84.9">16V</text>
<text x="111.7" y="91">15</text>
<text x="118.1" y="91.9">VDDAUX1.0</text>
<text x="137.6" y="91.9">VDD3.3_7</text>
<text x="137.6" y="94.4">VDD3.3_8</text>
<text x="149.2" y="93.5">111</text>
<text x="149.2" y="91">101</text>
<text x="111.7" y="101.1">16</text>
<text x="111.7" y="98.6">10</text>
<text x="111.7" y="96">6</text>
<text x="118.1" y="97">VSS_1</text>
<text x="118.1" y="99.5">VSS_2</text>
<text x="137.6" y="97">VDD3.3_9</text>
<text x="149.2" y="96">122</text>
<text x="266.6" y="96">+1.0V</text>
<text x="271.7" y="99.5">16-C7/4-D1/8-B5/8-C5/8-D4</text>
<text x="58.7" y="106.7">1</text>
<text x="62.2" y="106.7">CB12</text>
<text x="73.9" y="106.7">1</text>
<text x="77.5" y="106.7">CB13</text>
<text x="111.7" y="106.2">22</text>
<text x="111.7" y="103.7">19</text>
<text x="118.1" y="102">VSS_3</text>
<text x="118.1" y="104.6">VSS_4</text>
<text x="118.1" y="107.1">VSS_5</text>
<text x="136.6" y="104.6">VDDA1.0_1</text>
<text x="136.6" y="107.1">VDDA1.0_2</text>
<text x="150.3" y="106.2">20</text>
<text x="151.3" y="103.7">8</text>
<text x="58.7" y="110.3">2</text>
<text x="62.2" y="108.5">2.2uF</text>
<text x="62.2" y="110.3">16V</text>
<text x="73.9" y="110.3">2</text>
<text x="77.5" y="108.5">100nF</text>
<text x="77.5" y="110.3">50V</text>
<text x="111.7" y="113.8">46</text>
<text x="111.7" y="111.3">34</text>
<text x="111.7" y="108.7">25</text>
<text x="118.1" y="109.6">VSS_6</text>
<text x="118.1" y="112.2">VSS_7</text>
<text x="136.6" y="109.6">VDDA1.0_3</text>
<text x="150.3" y="108.7">21</text>
<text x="162.8" y="111.8">1</text>
<text x="166.3" y="113.6">100nF</text>
<text x="166.3" y="111.8">CB27</text>
<text x="178" y="111.8">1</text>
<text x="181.6" y="111.8">CB28</text>
<text x="181.6" y="113.6">100nF</text>
<text x="193.2" y="111.8">1</text>
<text x="196.8" y="113.6">100nF</text>
<text x="196.8" y="111.8">CB29</text>
<text x="208.5" y="111.8">1</text>
<text x="212" y="111.8">CB30</text>
<text x="212" y="113.6">2.2uF</text>
<text x="111.7" y="118.9">67</text>
<text x="111.7" y="116.4">57</text>
<text x="118.1" y="114.7">VSS_8</text>
<text x="118.1" y="117.3">VSS_9</text>
<text x="118.1" y="119.8">VSS_10</text>
<text x="136.6" y="117.3">VDDC1.0_1</text>
<text x="136.6" y="119.8">VDDC1.0_2</text>
<text x="150.3" y="118.9">65</text>
<text x="150.3" y="116.4">45</text>
<text x="162.8" y="115.3">2</text>
<text x="166.3" y="115.3">50V</text>
<text x="178" y="115.3">2</text>
<text x="181.6" y="115.3">50V</text>
<text x="193.2" y="115.3">2</text>
<text x="196.8" y="115.3">50V</text>
<text x="208.5" y="115.3">2</text>
<text x="212" y="115.3">16V</text>
<text x="111.7" y="124">88</text>
<text x="111.7" y="121.4">78</text>
<text x="118.1" y="122.3">VSS_11</text>
<text x="118.1" y="124.9">VSS_12</text>
<text x="136.6" y="122.3">VDDC1.0_3</text>
<text x="136.6" y="124.9">VDDC1.0_4</text>
<text x="150.3" y="124">94</text>
<text x="150.3" y="121.4">75</text>
<text x="111.7" y="131.6">117</text>
<text x="111.7" y="129">106</text>
<text x="111.7" y="126.5">97</text>
<text x="118.1" y="127.4">VSS_13</text>
<text x="118.1" y="130">VSS_14</text>
<text x="136.6" y="127.4">VDDC1.0_5</text>
<text x="149.2" y="126.5">112</text>
<text x="111.7" y="134.1">128</text>
<text x="118.1" y="132.5">VSS_15</text>
<text x="118.1" y="135">VSS_16</text>
<text x="136.6" y="135">VDDP1.0_1</text>
<text x="136.6" y="137.6">VDDP1.0_2</text>
<text x="150.3" y="136.7">23</text>
<text x="150.3" y="134.1">11</text>
<text x="162.8" y="135.7">2</text>
<text x="162.8" y="132.1">1</text>
<text x="166.3" y="135.7">50V</text>
<text x="166.3" y="133.9">100nF</text>
<text x="166.3" y="132.1">CB31</text>
<text x="178" y="132.1">1</text>
<text x="178" y="135.7">2</text>
<text x="181.6" y="132.1">CB32</text>
<text x="181.6" y="133.9">100nF</text>
<text x="181.6" y="135.7">50V</text>
<text x="193.2" y="135.7">2</text>
<text x="193.2" y="132.1">1</text>
<text x="196.8" y="135.7">50V</text>
<text x="196.8" y="133.9">100nF</text>
<text x="196.8" y="132.1">CB33</text>
<text x="208.5" y="132.1">1</text>
<text x="208.5" y="135.7">2</text>
<text x="212" y="132.1">CB34</text>
<text x="212" y="133.9">100nF</text>
<text x="212" y="135.7">50V</text>
<text x="223.7" y="135.7">2</text>
<text x="223.7" y="132.1">1</text>
<text x="227.3" y="135.7">50V</text>
<text x="227.3" y="133.9">100nF</text>
<text x="227.3" y="132.1">CB35</text>
<text x="239" y="132.1">1</text>
<text x="239" y="135.7">2</text>
<text x="242.5" y="132.1">CB36</text>
<text x="242.5" y="133.9">2.2uF</text>
<text x="242.5" y="135.7">16V</text>
<text x="254.2" y="135.7">2</text>
<text x="254.2" y="132.1">1</text>
<text x="257.8" y="135.7">16V</text>
<text x="257.8" y="133.9">2.2uF</text>
<text x="257.8" y="132.1">CB37</text>
<text x="111.7" y="139.2">129</text>
<text x="118.1" y="140.1">CENTERPAD</text>
<text x="136.6" y="140.1">VDDP1.0_3</text>
<text x="150.3" y="139.2">24</text>
<text x="116.8" y="144.3">650.66.79111.00</text>
<text x="162.8" y="152.4">1</text>
<text x="162.8" y="156">2</text>
<text x="166.3" y="152.4">CB38</text>
<text x="166.3" y="154.2">100nF</text>
<text x="166.3" y="156">50V</text>
<text x="178" y="156">2</text>
<text x="178" y="152.4">1</text>
<text x="181.6" y="156">50V</text>
<text x="181.6" y="154.2">100nF</text>
<text x="181.6" y="152.4">CB39</text>
<text x="193.2" y="152.4">1</text>
<text x="193.2" y="156">2</text>
<text x="196.8" y="152.4">CB40</text>
<text x="196.8" y="154.2">100nF</text>
<text x="196.8" y="156">50V</text>
<text x="208.5" y="156">2</text>
<text x="208.5" y="152.4">1</text>
<text x="212" y="156">16V</text>
<text x="212" y="154.2">2.2uF</text>
<text x="212" y="152.4">CB41</text>
<text x="319.9" y="187.5">+3.3V</text>
<text x="325" y="190.9">10/11/12/13/14/15/16/3/4/5/7/9</text>
<text x="335.7" y="201.4">1</text>
<text x="336.7" y="204">RB20</text>
<text x="348.4" y="201.4">1</text>
<text x="349.4" y="204">RB21</text>
<text x="336.7" y="205.7">5.11k</text>
<text x="336.7" y="207.5">1%</text>
<text x="349.4" y="207.5">1%</text>
<text x="349.4" y="205.7">5.11k</text>
<text x="291" y="215.4">3</text>
<text x="291" y="212.9">2</text>
<text x="291" y="210.3">1</text>
<text x="295.8" y="211.2">A0</text>
<text x="295.8" y="213.8">A1</text>
<text x="307.9" y="211.2">VCC</text>
<text x="314.9" y="215.4">6</text>
<text x="314.9" y="210.3">8</text>
<text x="335.7" y="211.6">2</text>
<text x="348.4" y="211.6">2</text>
<text x="358.1" y="215.4">BR1_SMBCLK</text>
<text x="291" y="217.9">7</text>
<text x="295.8" y="216.3">A2</text>
<text x="295.8" y="218.8">WP</text>
<text x="307.9" y="216.3">SCL</text>
<text x="307.9" y="221.4">SDA</text>
<text x="314.9" y="220.5">5</text>
<text x="358.1" y="220.5">BR1_SMBDAT</text>
<text x="388.5" y="216.3">3-B3</text>
<text x="388.5" y="221.4">3-B3</text>
<text x="291" y="223">4</text>
<text x="295.8" y="223.9">GND</text>
<text x="294.6" y="228.1">660.42.00004.27</text>
<text x="322.8" y="232.2">2</text>
<text x="322.8" y="228.6">1</text>
<text x="326.3" y="230.4">100nF</text>
<text x="326.3" y="228.6">CB50</text>
<text x="326.3" y="232.2">50V</text>
</g>
</svg>
